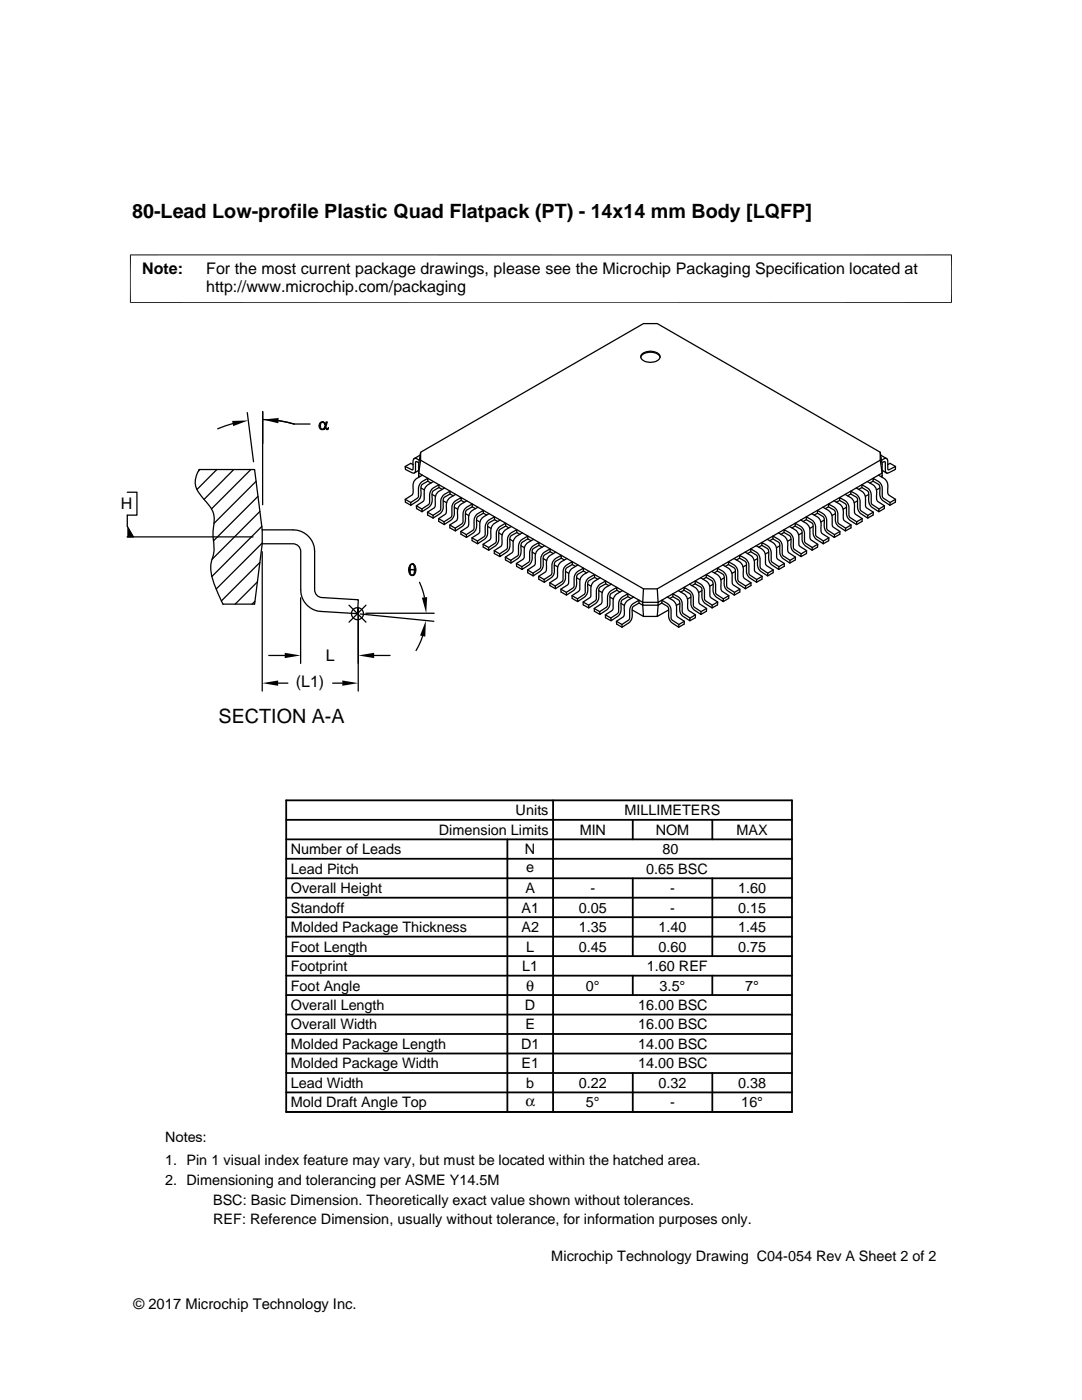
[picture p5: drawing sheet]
<svg xmlns="http://www.w3.org/2000/svg" width="216mm" height="279mm" viewBox="0 0 216 279" stroke-linecap="round" stroke-linejoin="round" font-family="sans-serif">
<g fill="none" stroke="#000" stroke-width=".25">
<path d="M127.9 71.3a2.22 2.22 0 0 1 2.9-.9l.5 .3 .4 .6M128 70.8a2.64 2.64 0 0 1 3.6 0 .85 .85 0 0 1-.6 1.3 2.53 2.53 0 0 1-3.1-.6v-.4zM25.4 98.2h1.9v4.6h-1.9v2.2M39.9 93.7l-.3 .3M43.3 93.7l-4 4M46.4 84.5l-3 1.1M46.7 93.7l-6 6M49.3 82.3l1.3 9.9M50.1 93.7l-7.9 7.9M51.1 96.1l-8.4 8.4M51.5 99.1l-8.9 8.8M52.4 83.7a21.1 21.1 0 0 1 6.3 .9h3.2"/>
<path d="M52.4 88.5v-6.4v18.6M55.6 83.9l3.1 .7M80.9 99.7l1.1 .6M82.4 92.7l-.4-.2-1.1 .6M83.5 93.9l-.8 .5M83.5 95l.1 .2M83.5 95l.3 .1M83.7 91.9l-1-.4a1.57 1.57 0 0 0-.3 1.6v.6l-1.5-.6v.6l1.3 .6 .5 .1 .2-.5v-1.7l.3-.1 .4 .3M83.8 90.8l-1.2 .7M83.9 90.3l44.5-25.7h2.7l44.5 25.7v1.5l-44.5 25.7h-2.7l-44.5-25.7zM83.9 91.8l-.4 2.6 44.7 25.8M83.9 90.3l-.4 2.3v2.4"/>
<path d="M84 96.3l1.4-.8v.5l-1.1 .6a2.25 2.25 0 0 0-.3 1.9l-.3 1-1.7 1.3v-.5l1.3-.9 .2-.3a3.1 3.1 0 0 1 .5-2.8zM84 97.4l.7 .4M84.3 94.8a2.52 2.52 0 0 0-1.8 3.3l-.3 .7-1.3 .9v.5l1.1 .6M85.4 96l.6 .4M86.2 97.6l1.4-.9v.6l-1.1 .6a2.16 2.16 0 0 0-.3 1.8l-.2 1.1-.5 .5-1.3 .8v-.5l1.4-.9 .1-.4a2.99 2.99 0 0 1 .5-2.7zM86.2 98.7l.7 .4M86.5 96.1a2.44 2.44 0 0 0-1.9 2v1.8l-1.5 1v.6l1.1 .6M87.6 97.3l.6 .4M88.4 99.9l.7 .4M88.4 98.9l1.4-.9v.6l-1.1 .6-.3 .5a2.86 2.86 0 0 1-2 3.7v-.6l1.4-.9 .1-.3a2.82 2.82 0 0 1 .5-2.7zM88.7 97.4a2.6 2.6 0 0 0-1.8 3.3l-.1 .4-.2 .3-1.3 .8v.6l1.1 .6M89.8 98.6l.6 .4"/>
<path d="M90.9 98.7a2.58 2.58 0 0 0-1.8 3.2l-.3 .8-1.3 .8v.6l1.1 .6M92 99.9l.6 .3M93.2 99.9a2.55 2.55 0 0 0-1.9 3.3l-.3 .7-1.3 .9 .1 .5 1.1 .7M166.4 99.9a2.59 2.59 0 0 1 1.9 3.3l.2 .7 1.3 .9v.5l-1.1 .7M167.5 99.3a2.79 2.79 0 0 1 1.9 3.7l.2 .2 1.3 .9v.6a2.99 2.99 0 0 1-2-3.9l-.3-.3-1.1-.6zM167.5 99.9l-.6 .3M168.6 98.7a2.62 2.62 0 0 1 1.9 3.3v.4l.3 .3 1.2 .8v.6l-1.1 .6M169.8 98a2.38 2.38 0 0 1 1.8 2v1.7l.2 .2 1.4 .9-.1 .6a2.96 2.96 0 0 1-2-3.8l-.2-.4-1.1-.6zM169.8 98.6l-.7 .4M170.9 97.4a2.39 2.39 0 0 1 1.8 1.9l.1 1.9 1.5 1-.1 .6-1.1 .6M171.1 99.9l-.6 .4M172 96.7a2.37 2.37 0 0 1 1.8 2l.1 1.8 1.5 1.1v.5l-1.3-.8a2.51 2.51 0 0 1-.7-2.6l-.3-.8-1.1-.6z"/>
<path d="M172 97.3l-.7 .4M173.1 96.1a2.52 2.52 0 0 1 1.8 3.2l.3 .8 1.3 .8-.1 .6-1 .6M173.3 98.7l-.6 .4M174.2 95.5a2.39 2.39 0 0 1 1.8 1.9l.1 1.7 .2 .3 1.3 .9v.5l-1.3-.8a2.41 2.41 0 0 1-.7-2.6l-.1-.4-.2-.4-1.1-.6zM174.2 96l-.6 .4M175.3 94.8a2.55 2.55 0 0 1 1.8 3.3l.3 .7 1.3 .9v.5l-1.1 .6M175.6 97.4l-.7 .4M175.6 90.3l.4 2.3v2.4M175.6 91.8l.4 2.6-44.7 25.8-.2-2.7M175.7 90.8l1.2 .7M176 92.4l.4-.3 .2 .1 .1 1.7 .2 .5M176 95l-.2 .1"/>
<path d="M176 93.9l.9 .5M176 95v.2M176.9 91.5l-.5 .1-.5 .3M176.9 91.5l.2 .5 .1 1.8 1.5-.7v.6l-1.3 .6-.5 .1M177.1 92.7l.5-.2 1.1 .6M178.7 99.7l-1.1 .6M25.4 105.1l1.2 2h-1.2h25.1M51.4 116.1l-4.5 4.5M51.9 102.1l-9.6 9.5M51.9 112.2l-7.7 7.7M52.2 105.1l-9.9 9.9M52.3 108.4l-9.2 9.2"/>
<path d="M52.3 105.7l-1.5-12h-11a4 4 0 0 0 .4 5.3l1 1.2a4.9 4.9 0 0 1 1.4 5l-.1 1.6a9.9 9.9 0 0 1-.4 5.7 13.5 13.5 0 0 0 1.9 7l.5 1.1M52.3 105.7v2.8l-1.5 12.1h-6.3M52.3 105.7h6.2a4.3 4.3 0 0 1 4.3 4.4v7.6a1.54 1.54 0 0 0 1.4 1.6l7.3 .4-.2 2.8-7.2-.5a4.3 4.3 0 0 1-4.1-4.3v-7.6a1.55 1.55 0 0 0-1.5-1.6h-6.2M52.3 110.1v27.8M60 119.3v13.1M83.1 100.9l1.1 .7M83.7 116.2l1 3M85.3 102.2l1.1 .6M87.5 103.5l1.1 .6M89.7 104.8l1.1 .6M90.7 101.2l.6 .4M90.7 100.1l1.3-.8v.6l-1.1 .6-.2 .5a2.94 2.94 0 0 1-2.1 3.7v-.6l1.4-.9 .2-.4a2.82 2.82 0 0 1 .5-2.7z"/>
<path d="M91.9 106.1l1.1 .6M92.9 102.5l.6 .4M92.9 101.4l1.3-.8v.6l-1 .6a2.25 2.25 0 0 0-.3 1.8l-.3 1.1-1.7 1.3-.1-.6 1.3-.8 .3-.5a2.82 2.82 0 0 1 .5-2.7zM94.2 107.3l1.1 .7M94.2 101.2l.7 .3M95.1 102.7l1.4-.8v.5l-1.1 .7a2.04 2.04 0 0 0-.3 1.7l-.3 1.1-.4 .5-1.3 .9-.1-.6 1.4-.9 .2-.4a2.99 2.99 0 0 1 .5-2.7zM95.1 103.8l.7 .4M95.4 101.2a2.52 2.52 0 0 0-1.9 3.3l-.2 .7-1.4 .9 .1 .5 1.1 .7M96.4 108.6l1.1 .7M96.5 102.4l.6 .4M97.3 105.1l.7 .4M97.3 104l1.4-.9v.6l-1.1 .6-.3 .5a2.86 2.86 0 0 1-2 3.7v-.5l1.3-.9 .2-.4a2.99 2.99 0 0 1 .5-2.7z"/>
<path d="M97.6 102.5a2.39 2.39 0 0 0-1.9 2v1.8l-1.5 1v.6l1.1 .6M98.6 109.9l1.1 .6M98.7 103.7l.6 .4M99.5 106.4l.7 .3M99.5 105.3l1.4-.9v.6l-1.1 .6-.3 .5a2.9 2.9 0 0 1-2 3.7v-.5l1.4-.9 .1-.5a2.82 2.82 0 0 1 .5-2.6zM99.8 103.8a2.62 2.62 0 0 0-1.8 3.3l-.1 .4-.2 .3-1.3 .8v.6l1.1 .6M100.8 111.2l1.1 .6M100.9 105l.6 .3M101.7 107.6l.7 .4M101.7 106.6l1.4-.9v.6l-1.1 .6a2.21 2.21 0 0 0-.2 1.8l-.3 1.1-1.8 1.3v-.6l1.3-.8 .3-.5a2.82 2.82 0 0 1 .4-2.6zM102 105.1a2.55 2.55 0 0 0-1.8 3.2l-.3 .8-1.3 .8v.6l1.1 .6M103 112.5l1.1 .6"/>
<path d="M103.1 106.3l.6 .3M103.9 107.8l1.4-.8v.5l-1.1 .7a2.11 2.11 0 0 0-.2 1.7l-.3 1.1-.4 .5-1.3 .9-.1-.6 1.4-.9 .2-.3a3.1 3.1 0 0 1 .4-2.8zM104 108.9l.6 .4M104.2 106.3a2.79 2.79 0 0 0-1.8 3.7l-.2 .3-1.4 .9 .1 .5 1.1 .7M105.3 113.7l1.1 .7M105.3 107.5l.7 .4M106.2 109.1l1.3-.8v.5l-1 .7-.3 .3a2.96 2.96 0 0 1-2 3.8l-.1-.5 1.4-.9 .2-.4a2.99 2.99 0 0 1 .5-2.7zM106.2 110.2l.6 .4M106.5 107.6a2.38 2.38 0 0 0-1.9 2l-.1 1.8-1.5 1.1 .1 .5 1.1 .6M107.5 115l1.1 .7M107.5 108.8l.7 .4M108.4 111.5l.7 .4"/>
<path d="M108.4 110.4l1.4-.9v.6l-1.1 .6-.3 .5a2.9 2.9 0 0 1-2 3.7v-.5l1.3-.9 .2-.4a2.82 2.82 0 0 1 .5-2.7zM108.7 108.9a2.61 2.61 0 0 0-1.9 3.3v.4l-.2 .3-1.3 .8v.6l1.1 .6M109.7 116.3l1.1 .6M109.8 110.1l.6 .4M110.6 112.8l.7 .3M110.6 111.7l1.4-.9v.6l-1.1 .6a2.27 2.27 0 0 0-.3 1.8l-.2 1.1-1.8 1.3v-.5l1.4-1 .1-.3a2.82 2.82 0 0 1 .5-2.7zM110.9 110.2a2.54 2.54 0 0 0-1.8 3.2l-.3 .8-1.3 .8v.6l1.1 .6M111.9 117.6l1.1 .6M112 111.4l.6 .4M112.8 114l.7 .4M112.8 112.9l1.4-.8v.6l-1.2 .7-.2 .4a2.94 2.94 0 0 1-2 3.7v-.6l1.3-.8 .3-.5a2.82 2.82 0 0 1 .4-2.7zM113.1 111.5a2.79 2.79 0 0 0-1.9 3.6l-.1 .3-1.4 .9v.6l1.1 .6"/>
<path d="M114.1 118.9l1.1 .6M114.2 112.7l.6 .3M115 114.2l1.4-.8v.6l-1.1 .6a2.25 2.25 0 0 0-.2 1.8l-.3 1.1-1.8 1.3v-.6l1.4-.9 .2-.2a3.1 3.1 0 0 1 .4-2.9zM115.1 115.3l.6 .4M115.3 112.8a2.38 2.38 0 0 0-1.8 1.9l-.1 1.9-1.5 1 .1 .6 1 .6M116.4 114l.7 .3M117.3 115.5l1.3-.8v.5l-1.1 .7a2.17 2.17 0 0 0-.2 1.7l-.3 1.1-.4 .5-1.3 .9-.1-.6 1.4-.9 .2-.4a2.99 2.99 0 0 1 .5-2.7zM117.3 116.6l.6 .4M117.5 114a2.44 2.44 0 0 0-1.8 2l-.1 1.8-1.5 1.1 .1 .5 1.1 .7M118.6 115.2l.7 .4M119.5 117.9l.7 .4M119.5 116.8l1.4-.8v.5l-1.1 .6-.3 .5a2.86 2.86 0 0 1-2 3.7v-.5l1.3-.9 .2-.4a2.82 2.82 0 0 1 .5-2.7z"/>
<path d="M119.8 115.3a2.38 2.38 0 0 0-1.9 2l-.1 1.8-1.4 1v.6l1.1 .6M120.9 116.5l.6 .4M121.7 119.2l.7 .3M121.7 118.1l1.4-.9v.6l-1.1 .6-.3 .5a2.9 2.9 0 0 1-2 3.7v-.5l1.4-.9 .1-.4a2.82 2.82 0 0 1 .5-2.7zM122 116.6a2.58 2.58 0 0 0-1.9 3.3l-.2 .7-1.3 .8v.6l1.1 .6M123.1 117.8l.6 .4M123.9 119.4l1.4-.9v.6l-1.1 .6a2.25 2.25 0 0 0-.3 1.8l-.2 1.1-1.8 1.3v-.6l1.3-.8 .2-.5a2.82 2.82 0 0 1 .5-2.6zM124.2 117.9a2.38 2.38 0 0 0-1.9 1.9v1.9l-1.5 1v.6l1.1 .6M125.3 119.1l.6 .3M126.4 119.1a2.52 2.52 0 0 0-1.8 3.3l-.3 .7-1.3 .9v.5l1.1 .7M128.4 117.5l-.2 2.7M132.1 119.8a2.38 2.38 0 0 1 1.8 2l.1 1.8 1.5 1-.1 .6-1.3-.9a2.51 2.51 0 0 1-.7-2.6l-.3-.7-1-.6z"/>
<path d="M133.1 119.1a2.79 2.79 0 0 1 1.9 3.7l.2 .3 1.3 .9v.5l-1.1 .7M134.3 118.5a2.38 2.38 0 0 1 1.8 2v1.7l.2 .2 1.4 .9-.1 .6-1.2-.9a1.98 1.98 0 0 1-.8-2v-1l-.2-.3-1.1-.6zM134.3 119.1l-.7 .3M135.4 117.9a2.55 2.55 0 0 1 1.8 3.2l.3 .8 1.3 .8-.1 .6-1.1 .6M136.5 117.2a2.79 2.79 0 0 1 1.9 3.7l.1 .3 1.4 .9v.5a2.99 2.99 0 0 1-2.1-3.8l-.2-.4-1.1-.6zM136.5 117.8l-.7 .4M137.6 116.6a2.61 2.61 0 0 1 1.8 3.3l.1 .4 .2 .3 1.3 .8v.6l-1.1 .6M137.9 119.2l-.7 .3M138.7 116a2.38 2.38 0 0 1 1.9 1.9v1.7l.1 .3 1.4 .9v.5a2.96 2.96 0 0 1-2-3.8l-.3-.4-1.1-.6zM138.7 116.5l-.6 .4M139.8 115.3a2.39 2.39 0 0 1 1.8 2l.1 1.8 1.5 1v.6l-1.1 .6M140.1 117.9l-.7 .4"/>
<path d="M140.9 114.7a2.37 2.37 0 0 1 1.9 1.9l.1 1.9 1.4 1v.6l-1.3-.9a2.51 2.51 0 0 1-.7-2.6l-.3-.7-1.1-.7zM140.9 115.2l-.6 .4M142 114a2.52 2.52 0 0 1 1.8 3.3l.3 .7 1.3 .9v.5l-1.1 .7M142.3 116.6l-.7 .4M143.2 113.4a2.39 2.39 0 0 1 1.8 1.9v1.8l.2 .3 1.4 .8-.1 .6-1.3-.9a2.41 2.41 0 0 1-.7-2.6v-.4l-.3-.3-1-.6zM143.2 114l-.7 .3M144.2 112.8a2.38 2.38 0 0 1 1.9 1.9l.1 1.9 1.4 1v.6l-1.1 .6M144.5 115.3l-.7 .4M145.4 112.1a2.37 2.37 0 0 1 1.8 2l.1 1.8 1.5 1-.1 .6a2.99 2.99 0 0 1-2-3.9l-.2-.3-1.1-.6zM145.4 112.7l-.7 .3M145.4 118.9l-1.1 .6M146.5 111.5a2.58 2.58 0 0 1 1.8 3.2l.3 .8 1.3 .8-.1 .6-1.1 .6"/>
<path d="M146.7 114l-.6 .4M147.6 110.8a2.38 2.38 0 0 1 1.8 2l.1 1.7 .1 .2 1.4 1v.5a2.96 2.96 0 0 1-2.1-3.8l-.2-.4-1.1-.6zM147.6 111.4l-.7 .4M147.6 117.6l-1 .6M148.7 110.2a2.38 2.38 0 0 1 1.8 1.9l.1 1.9 1.5 1-.1 .6-1 .6M148.9 112.8l-.6 .3M149.8 109.5a2.79 2.79 0 0 1 1.9 3.7l.1 .3 1.4 .9v.5l-1.3-.8a2.56 2.56 0 0 1-.7-2.7l-.1-.4-.2-.3-1.1-.6zM149.8 110.1l-.6 .4M149.9 116.3l-1.1 .6M150.9 108.9a2.43 2.43 0 0 1 1.8 2l.1 1.8 1.5 1v.6l-1.1 .6M151.2 111.5l-.7 .4M152 108.3a2.38 2.38 0 0 1 1.9 1.9v1.7l.2 .3 1.3 .9v.5l-1.3-.8a2.46 2.46 0 0 1-.7-2.6l-.3-.7-1.1-.7z"/>
<path d="M152 108.8l-.6 .4M152.1 115l-1.1 .7M153.1 107.6a2.38 2.38 0 0 1 1.9 2v1.8l1.5 1.1v.5l-1.1 .6M153.4 110.2l-.7 .4M154.2 107a2.37 2.37 0 0 1 1.9 1.9l.1 1.9 1.4 1v.6a3 3 0 0 1-2-3.9l-.3-.3-1.1-.7zM154.2 107.5l-.6 .4M154.3 113.7l-1.1 .7M155.3 106.3a2.58 2.58 0 0 1 1.9 3.3l.2 .7 1.3 .9v.5l-1.1 .7M155.6 108.9l-.7 .4M156.4 105.7a2.38 2.38 0 0 1 1.9 2v1.7l.2 .2 1.4 .9-.1 .6-1.3-.9a2.43 2.43 0 0 1-.7-2.6l-.3-.7-1.1-.6zM156.4 106.3l-.6 .3M156.5 112.5l-1.1 .6"/>
<path d="M157.5 105.1a2.38 2.38 0 0 1 1.9 1.9l.1 1.9 1.5 1-.1 .6-1.1 .6M157.8 107.6l-.7 .4M158.7 104.4a2.79 2.79 0 0 1 1.8 3.7l.2 .3 1.4 .9v.5a2.99 2.99 0 0 1-2.1-3.8l-.2-.4-1.1-.6zM158.7 105l-.7 .3M158.7 111.2l-1.1 .6M159.8 103.8a2.44 2.44 0 0 1 1.8 1.9l.1 1.9 1.5 1-.1 .6-1 .6M160 106.4l-.6 .3M160.9 103.1a2.38 2.38 0 0 1 1.9 2v1.8l1.5 1.1v.5a2.99 2.99 0 0 1-2.1-3.8l-.2-.4-1.1-.6zM160.9 103.7l-.6 .4M161 109.9l-1.1 .6M162 102.5a2.52 2.52 0 0 1 1.8 3.3l.3 .7 1.3 .8v.6l-1.1 .6M162.2 105.1l-.6 .4"/>
<path d="M163.1 101.9a2.38 2.38 0 0 1 1.9 1.9v1.9l1.5 1v.6l-1.3-.9a2.51 2.51 0 0 1-.7-2.6l-.3-.7-1.1-.7zM163.1 102.4l-.6 .4M163.2 108.6l-1.1 .7M164.2 101.2a2.79 2.79 0 0 1 1.9 3.7l.1 .3 1.4 .9v.5l-1.1 .7M164.5 103.8l-.7 .4M165.3 100.6a2.38 2.38 0 0 1 1.9 1.9v1.7l.1 .3 1.4 .9v.6l-1.3-.9a2.41 2.41 0 0 1-.7-2.6l-.1-.4-.2-.3-1.1-.6zM165.3 101.2l-.6 .3M165.4 107.3l-1.1 .7M166.7 102.5l-.7 .4M167.6 106.1l-1.1 .6M168.9 101.2l-.7 .4M169.8 104.8l-1.1 .6"/>
<path d="M172 103.5l-1.1 .6M174.3 102.2l-1.1 .6M176.5 100.9l-1.1 .7M50.9 120l-.6 .6M53.6 130.8h3.2M55.5 136.3h1.9M66.4 136.3h1.9M69.6 120.8l3.4 3.4M71.5 121.3v16.6M71.9 122.5l14.7 1.5M73 122.4h13.6M73 120.8l-3.4 3.4"/>
<path d="M74.7 130.8h3.1M84.3 127l-1.3 2.8M116.4 120.1l1.1 .7M118.6 121.4l1.1 .7M120.8 122.7l1.1 .6M123 124l1.1 .6M123.9 120.4l.7 .4M126.1 120.6l1.4-.8v.6l-1.1 .6a2.04 2.04 0 0 0-.2 1.7l-.3 1.1-.5 .5-1.3 .9v-.6l1.4-.9 .1-.4a2.99 2.99 0 0 1 .5-2.7zM126.2 121.7l2.2 1.3M127.5 120.4l.7 .4 .2 2.2M128.2 120.2h3.1v.6M128.2 120.2v.6h3.1"/>
<path d="M131.3 120.8l-.2 2.2h-2.7M132.1 120.4l-.8 .4M133.4 121.7l-2.3 1.3M135.6 120.4l-.6 .4M136.5 124l-1 .6M138.8 122.7l-1.1 .6M141 121.4l-1.1 .7M143.2 120.1l-1.1 .7"/>
<circle cx="71.3" cy="122.5" r="1.2"/>
</g>
<path d="M26 50.8v9.7M189.9 50.8v9.7M189.9 50.9h-164M25.9 60.4h164M25.4 105v2.1" fill="none" stroke="#000" stroke-width=".2"/>
<path d="M46.3 84l3.2-.1-3 1.1zM52.4 83.7l3.2-.3-.1 1.1zM25.4 105l1.2 2.1h-1.2zM84.2 119.3l1-.1-.2 3.2zM52.3 136.3l3.2-.5v1.1zM56.8 130.3l3.2 .5-3.2 .5zM68.3 135.8l3.2 .5-3.2 .6zM71.5 130.8l3.2-.5v1zM85 123.8l-.1 3.3-1.1-.3z" fill="#000"/>
<g fill="#000" stroke="#000" stroke-width=".2">
<path d="M64 84.3l.2-.1 .4 .1h-.4l-.2 .2a.97 .97 0 0 0 .3 1.2h.4a.79 .79 0 0 1-1-.4 .79 .79 0 0 1 .3-1z" fill-rule="evenodd"/>
<path d="M64.3 84.3h.3l.3 .4z" fill-rule="evenodd"/>
<path d="M64.3 85.7l.4-.4h.3l-.3 .4z" fill-rule="evenodd"/>
<path d="M65 84.2h.3l-.3 .9a.4 .4 0 0 0 .5 .5l-.3 .2-.2-.5h-.3z" fill-rule="evenodd"/>
<path d="M65.5 85.3v.3h-.2z" fill-rule="evenodd"/>
<path d="M81.9 112.6l.3-.1 .4 .1a.79 .79 0 0 0-.7 1l-.4 .1 .2-.8z" fill-rule="evenodd"/>
<path d="M82.3 112.6l.4 .1 .2 .4 .1 .6h-1.1v.2a.69 .69 0 0 0 .7 .9l-.3 .1-.5-.2-.3-1 1.2-.1a.83 .83 0 0 0-.4-1z" fill-rule="evenodd"/>
<path d="M82.7 113.7h.3v.4a.65 .65 0 0 1-.7 .7 1.01 1.01 0 0 0 .4-1.1z" fill-rule="evenodd"/>
</g>
<g fill="none" stroke="#000" stroke-width=".36">
<path d="M57.1 159.7h100.9v62.2h-100.9zM110.4 159.7v62.2M57.1 163.6h100.9M57.1 167.5h100.9M57.1 171.4h100.9M57.1 179.2h100.9M57.1 175.3h100.9M101.2 167.5v54.4M126.3 175.3v15.5M126.3 163.6v3.9M142.1 175.3v15.5M142.1 163.6v3.9"/>
<path d="M57.1 183h100.9M57.1 186.9h100.9M57.1 190.8h100.9M57.1 198.6h100.9M57.1 194.7h100.9M126.3 194.7v3.9M142.1 194.7v3.9M57.1 214.1h100.9M57.1 202.5h100.9M57.1 206.4h100.9M57.1 210.2h100.9M57.1 218h100.9"/>
<path d="M126.3 214.1v7.8M142.1 214.1v7.8"/>
</g>
<g font-size="3.9">
<text x="26.4" y="43.5">80-Lead Low-profile Plastic Quad Flatpack (PT) - 14x14 mm Body [LQFP]</text>
<text x="43.6" y="144.4">SECTION A-A</text>
</g>
<g font-size="3.2">
<text x="28.4" y="54.6">Note:</text>
<text x="41.1" y="58.3">http://www.microchip.com/packaging</text>
<text x="41.1" y="54.6">For the most current package drawings, please see the Microchip Packaging Specification located at</text>
<text x="24.1" y="101.7">H</text>
<text x="65" y="132">L</text>
<text x="59" y="137.1">(L1)</text>
</g>
<g font-size="3">
<text x="105" y="197.7">θ</text>
<text x="104.8" y="220.6">α</text>
</g>
<g font-size="2.9">
<text x="87.6" y="166.6">Dimension Limits</text>
<text x="102.9" y="162.7">Units</text>
<text x="115.7" y="166.6">MIN</text>
<text x="124.6" y="162.7">MILLIMETERS</text>
<text x="130.8" y="166.6">NOM</text>
<text x="147" y="166.6">MAX</text>
<text x="58" y="170.5">Number of Leads</text>
<text x="104.8" y="170.5">N</text>
<text x="132.2" y="170.5">80</text>
<text x="58" y="178.2">Overall Height</text>
<text x="58" y="174.4">Lead Pitch</text>
<text x="104.8" y="178.2">A</text>
<text x="105" y="174.1">e</text>
<text x="117.8" y="178.2">-</text>
<text x="128.9" y="174.4">0.65 BSC</text>
<text x="133.7" y="178.2">-</text>
<text x="147.3" y="178.2">1.60</text>
<text x="58" y="182.1">Standoff</text>
<text x="104.1" y="182.1">A1</text>
<text x="115.5" y="182.1">0.05</text>
<text x="133.7" y="182.1">-</text>
<text x="147.3" y="182.1">0.15</text>
<text x="58" y="186">Molded Package Thickness</text>
<text x="58" y="189.9">Foot Length</text>
<text x="104.1" y="186">A2</text>
<text x="105" y="189.9">L</text>
<text x="115.5" y="189.9">0.45</text>
<text x="115.5" y="186">1.35</text>
<text x="131.4" y="186">1.40</text>
<text x="131.4" y="189.9">0.60</text>
<text x="147.3" y="189.9">0.75</text>
<text x="147.3" y="186">1.45</text>
<text x="58" y="197.7">Foot Angle</text>
<text x="58" y="193.8">Footprint</text>
<text x="104.2" y="193.8">L1</text>
<text x="116.9" y="197.7">0°</text>
<text x="129.1" y="193.8">1.60 REF</text>
<text x="131.6" y="197.7">3.5°</text>
<text x="148.7" y="197.7">7°</text>
<text x="58" y="201.6">Overall Length</text>
<text x="104.8" y="201.6">D</text>
<text x="127.3" y="201.6">16.00 BSC</text>
<text x="58" y="209.3">Molded Package Length</text>
<text x="58" y="205.4">Overall Width</text>
<text x="104" y="209.3">D1</text>
<text x="104.8" y="205.4">E</text>
<text x="127.3" y="209.3">14.00 BSC</text>
<text x="127.3" y="205.4">16.00 BSC</text>
<text x="58" y="213.2">Molded Package Width</text>
<text x="104" y="213.2">E1</text>
<text x="127.3" y="213.2">14.00 BSC</text>
<text x="58" y="221">Mold Draft Angle Top</text>
<text x="58" y="217.1">Lead Width</text>
<text x="105" y="217.1">b</text>
<text x="115.5" y="217.1">0.22</text>
<text x="116.9" y="221">5°</text>
<text x="131.4" y="217.1">0.32</text>
<text x="133.7" y="221">-</text>
<text x="147.3" y="217.1">0.38</text>
<text x="147.9" y="221">16°</text>
<text x="32.9" y="228">Notes:</text>
<text x="32.9" y="232.6">1. Pin 1 visual index feature may vary, but must be located within the hatched area.</text>
<text x="32.9" y="236.5">2. Dimensioning and tolerancing per ASME Y14.5M</text>
<text x="42.5" y="244.3">REF: Reference Dimension, usually without tolerance, for information purposes only.</text>
<text x="42.5" y="240.6">BSC: Basic Dimension. Theoretically exact value shown without tolerances.</text>
<text x="110" y="251.7">Microchip Technology Drawing C04-054 Rev A Sheet 2 of 2</text>
<text x="26.6" y="261.3">© 2017 Microchip Technology Inc.</text>
</g>
</svg>
